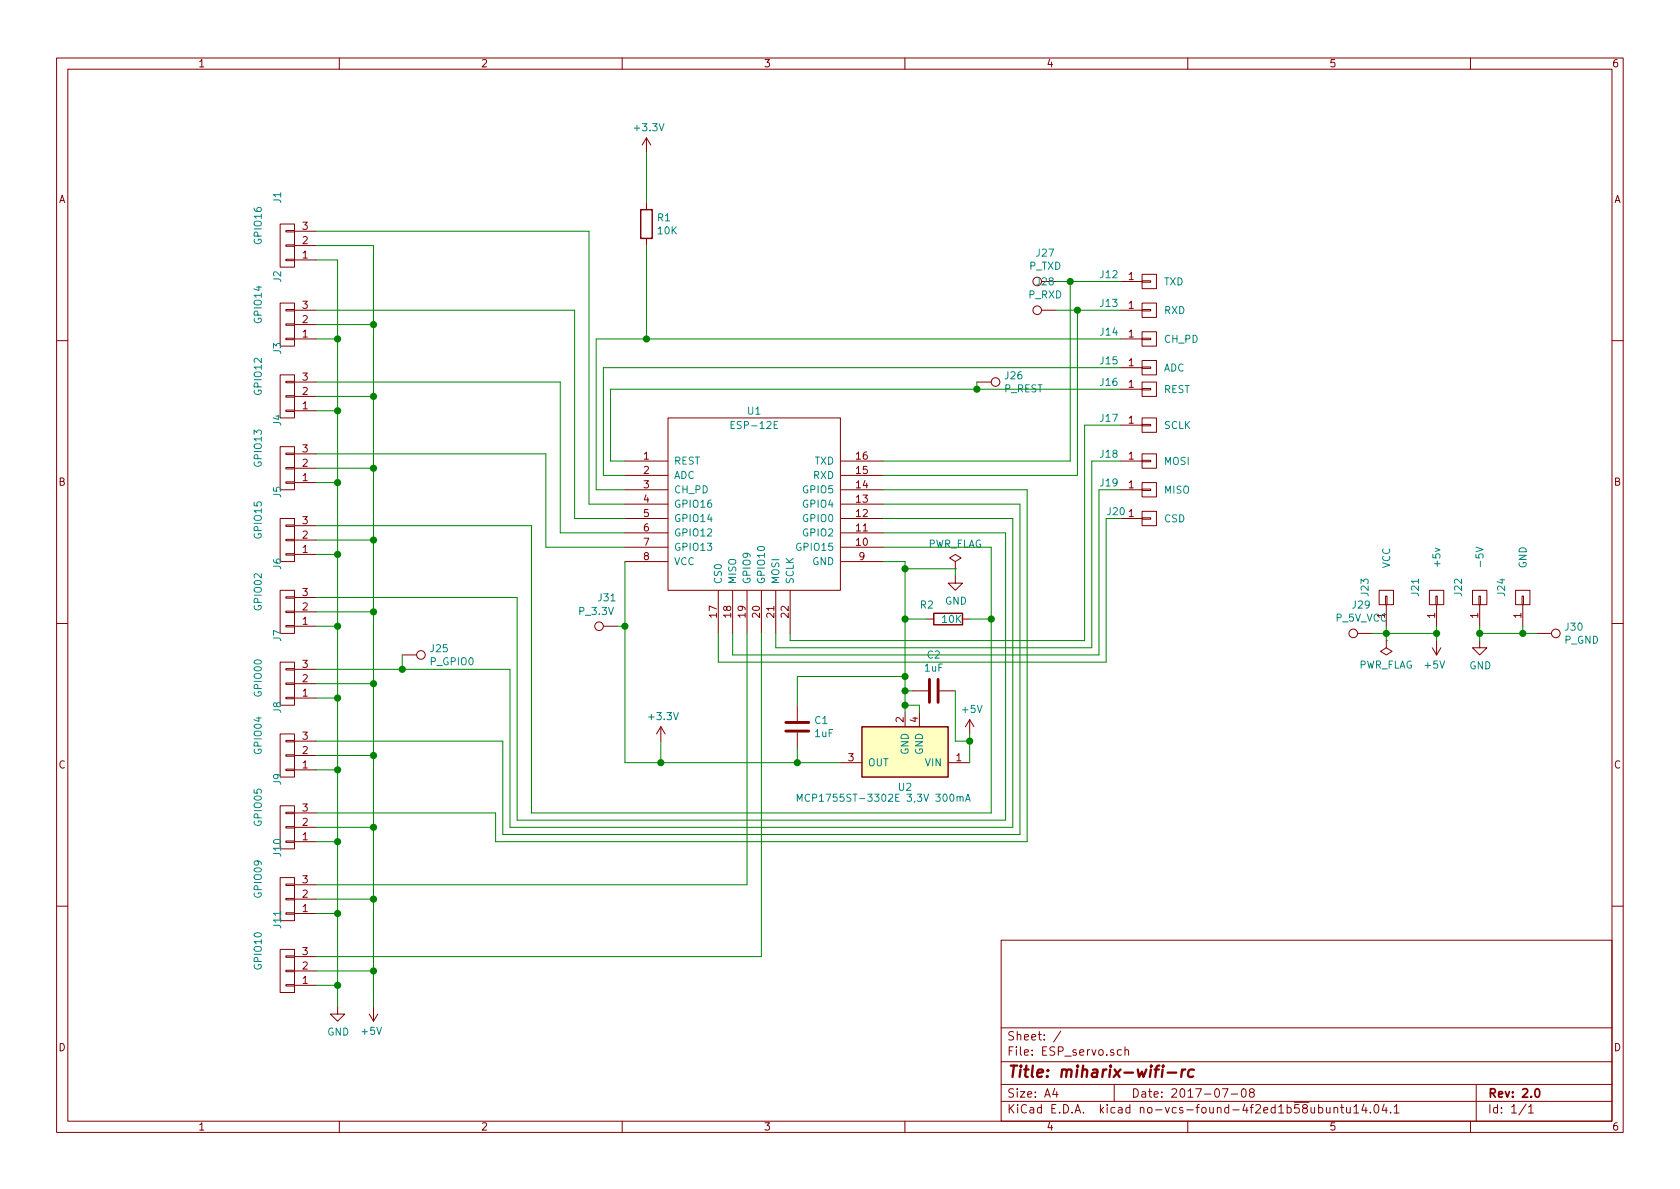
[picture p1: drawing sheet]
<svg xmlns="http://www.w3.org/2000/svg" width="297mm" height="210mm" viewBox="0 0 297 210" stroke-linecap="round" stroke-linejoin="round" font-family="sans-serif">
<g fill="none" stroke="#840000" stroke-width=".18">
<path d="M10 10.3h277v189.9h-277zM12 12.2h273v186.1h-273zM60 10.3v1.9M110 10.3v1.9M160 10.3v1.9M210 10.3v1.9M260 10.3v1.9M49.5 39.6h2.6v7.6h-2.6zM114.3 24.4v2.5M114.3 35.8v1.3M114.3 24.4l-.8 1.2M114.3 24.4l.8 1.2"/>
<path d="M49.5 53.6h2.6v7.6h-2.6zM50.5 40.8h1.6v.2h-1.6zM50.5 43.3h1.6v.3h-1.6zM50.5 45.8h1.6v.3h-1.6zM50.5 54.7h1.6v.3h-1.6zM50.5 57.3h1.6v.2h-1.6zM50.5 59.8h1.6v.3h-1.6zM52.1 46h3.8M52.1 43.4h3.8M52.1 40.9h3.8M52.1 59.9h3.8M52.1 57.4h3.8"/>
<path d="M52.1 54.9h3.8M114.3 42.2v1.2M184.1 54.9h2.6M198.1 49.8h3.8M198.1 59.9h3.8M198.1 54.9h3.8M201.9 49.7h1.6v.2h-1.6zM201.9 48.5h2.6v2.5h-2.6zM201.9 54.7h1.6v.3h-1.6zM201.9 53.6h2.6v2.5h-2.6zM201.9 59.8h1.6v.3h-1.6zM201.9 58.7h2.6v2.5h-2.6z"/>
<path d="M10 60.2h2M49.5 66.3h2.6v7.6h-2.6zM49.5 79h2.6v7.6h-2.6zM50.5 67.4h1.6v.3h-1.6zM50.5 70h1.6v.2h-1.6zM50.5 72.5h1.6v.3h-1.6zM52.1 72.6h3.8M52.1 70.1h3.8M52.1 67.6h3.8M118.1 73.9h30.5v30.5h-30.5zM172.7 67.6h2.6M198.1 65h3.8"/>
<path d="M198.1 68.8h3.8M198.1 75.2h3.8M201.9 64.9h1.6v.2h-1.6zM201.9 63.7h2.6v2.6h-2.6zM201.9 68.7h1.6v.3h-1.6zM201.9 67.6h2.6v2.5h-2.6zM201.9 75.1h1.6v.2h-1.6zM201.9 73.9h2.6v2.5h-2.6zM285 60.2h2M49.5 91.7h2.6v7.6h-2.6zM50.5 80.1h1.6v.3h-1.6zM50.5 82.7h1.6v.2h-1.6z"/>
<path d="M50.5 85.2h1.6v.3h-1.6zM50.5 92.8h1.6v.3h-1.6zM50.5 95.4h1.6v.2h-1.6zM50.5 97.9h1.6v.3h-1.6zM52.1 85.3h3.8M52.1 82.8h3.8M52.1 80.3h3.8M52.1 98h3.8M52.1 95.5h3.8M52.1 93h3.8M110.5 81.5h7.6M110.5 84.1h7.6"/>
<path d="M110.5 86.6h7.6M110.5 89.1h7.6M110.5 91.7h7.6M110.5 94.2h7.6M110.5 96.8h7.6M110.5 99.3h7.6M148.6 81.5h7.6M148.6 84.1h7.6M148.6 86.6h7.6M148.6 89.1h7.6M148.6 91.7h7.6M148.6 94.2h7.6"/>
<path d="M148.6 96.8h7.6M148.6 99.3h7.6M168.9 99.3l1-.6-1-.7-1 .7 1 .6v1.3M198.1 81.5h3.8M198.1 86.6h3.8M198.1 91.7h3.8M201.9 81.4h1.6v.3h-1.6zM201.9 80.3h2.6v2.5h-2.6zM201.9 86.5h1.6v.2h-1.6zM201.9 85.3h2.6v2.6h-2.6zM201.9 91.6h1.6v.2h-1.6zM201.9 90.4h2.6v2.6h-2.6z"/>
<path d="M10 110.3h2M49.5 104.4h2.6v7.6h-2.6zM49.5 117.1h2.6v7.6h-2.6zM50.5 105.5h1.6v.3h-1.6zM50.5 108.1h1.6v.2h-1.6zM50.5 110.6h1.6v.3h-1.6zM50.5 118.2h1.6v.3h-1.6zM52.1 110.7h3.8M52.1 108.2h3.8M52.1 105.7h3.8M52.1 118.4h3.8M71.1 115.8h2.6"/>
<path d="M106.7 110.7h2.5M127 104.4v7.6M129.5 104.4v7.6M132.1 104.4v7.6M134.6 104.4v7.6M137.2 104.4v7.6M139.7 104.4v7.6M163.8 109.5h1.3M168.9 101.8v1.3h1.3l-1.3 1.3-1.3-1.3h1.3M168.9 100.6h.1M170.2 109.5h1.2M240 112h2.6"/>
<path d="M243.8 104.4h2.6v2.5h-2.6zM245 105.4h.2v1.5h-.2zM245.1 113.3h.1M245.1 113.3v1.2l1 .7-1 .6-1-.6 1-.7M245.1 106.9v3.8M252.7 104.4h2.6v2.5h-2.6zM253.2 114.5l.8 1.3M253.9 105.4h.2v1.5h-.2zM254 106.9v3.8M254 113.3v2.5M254.8 114.5l-.8 1.3M260.3 104.4h2.6v2.5h-2.6z"/>
<path d="M261.5 105.4h.2v1.5h-.2zM261.6 113.3v1.2h1.3l-1.3 1.3-1.3-1.3h1.3M261.6 106.9v3.8M268 104.4h2.5v2.5h-2.5zM269.1 105.4h.3v1.5h-.3zM269.2 106.9v3.8M271.8 112h2.5M285 110.3h2M49.5 129.8h2.6v7.6h-2.6zM50.5 120.8h1.6v.2h-1.6zM50.5 123.3h1.6v.3h-1.6zM50.5 130.9h1.6v.3h-1.6z"/>
<path d="M50.5 133.5h1.6v.2h-1.6zM50.5 136h1.6v.3h-1.6zM52.1 123.4h3.8M52.1 120.9h3.8M52.1 136.1h3.8M52.1 133.6h3.8M52.1 131.1h3.8M116.8 128.5l-.7 1.3M116.8 128.5v2.6M116.8 128.5l.8 1.3M141 124.7v2.8M141 129.5v2.8"/>
<path d="M148.6 134.9h3.8M160 126v2.5M161.3 122.2h2.8M162.6 126v2.5M166.1 122.2h2.8M167.6 134.9h3.8M171.4 127.2l-.7 1.3M171.4 127.2v2.6M171.4 127.2l.8 1.3M49.5 142.5h2.6v7.6h-2.6zM49.5 155.2h2.6v7.6h-2.6zM50.5 143.6h1.6v.3h-1.6z"/>
<path d="M50.5 146.2h1.6v.2h-1.6zM50.5 148.7h1.6v.3h-1.6zM50.5 156.3h1.6v.3h-1.6zM50.5 158.9h1.6v.2h-1.6zM52.1 148.8h3.8M52.1 146.3h3.8M52.1 143.8h3.8M52.1 159h3.8M52.1 156.5h3.8M10 160.2h2M49.5 167.9h2.6v7.6h-2.6zM50.5 161.4h1.6v.3h-1.6z"/>
<path d="M50.5 169h1.6v.3h-1.6zM50.5 171.6h1.6v.2h-1.6zM50.5 174.1h1.6v.3h-1.6zM52.1 161.5h3.8M52.1 174.2h3.8M52.1 171.7h3.8M52.1 169.2h3.8M59.7 178v1.3h1.3l-1.3 1.3-1.3-1.3h1.3M65.3 179.3l.7 1.3M66 178v2.6M66.8 179.3l-.8 1.3M177 166.3h108v32h-108z"/>
<path d="M285 160.2h2M60 198.3v1.9M110 198.3v1.9M160 198.3v1.9M177 194.8h108M177 191.8h108M177 187.8h108M177 181.8h108M186.5 192.5l-.4 1h1M186.8 193v1M187.6 182.3l-1.3 2M197 191.8v3"/>
<path d="M198.3 185.7l-.5-.1-.2 .3v.6l.2 .1 .5-.1M198.9 185.7l.2-.1 .4 .1v.9M198.9 185.1v1.5M210 198.3v1.9M216.1 192.5h1l-.6 1.5M217.7 193.5h1.1M219.6 192.7l.4-.2a.94 .94 0 0 1 0 1.5 .82 .82 0 0 1-.4-1.3zM221.2 193.2l-.3-.3 .1-.2 .2-.2 .4 .1 .2 .2-.1 .2-.6 .2a.48 .48 0 0 0-.1 .7l.2 .1 .5-.1a.48 .48 0 0 0-.1-.7h-.1M233.1 195.9l.5-.1 .3 .3-.1 .6-.2 .1-.5-.1M234.5 195.8l.1 .9 .3 .1 .3-.1M235.2 195.8v1M235.9 196v-.1a.37 .37 0 0 1 .6 .1v.8"/>
<path d="M235.9 195.8v1M237 195.8h.6M237.2 195.3v1.3l.4 .2M238.1 195.8v.8a.39 .39 0 0 0 .6 .1M238.7 195.8v1M239.4 195.8l.4-.5v1.5M239.4 196.8h.8M241.1 195.2l-.3 1.1h.9M241.5 195.8v1M242.3 196.7v.1M243.1 195.5l.2-.2a.81 .81 0 0 1 .6 .6 .81 .81 0 0 1-.3 .8l-.2 .1a.79 .79 0 0 1-.3-1.3zM244.7 195.2l-.3 1.1h.9"/>
<path d="M245.1 195.8v1M245.9 196.7v.1M246.5 195.8l.4-.5v1.5M246.5 196.8h.9M260 198.3v1.9M261 191.8v6.5M269.8 195.2l-1.2 2M270.3 195.8l.4-.5v1.5M270.3 196.8h.8"/>
<circle cx="183.4" cy="54.9" r=".76"/>
<circle cx="183.4" cy="49.8" r=".76"/>
<circle cx="176" cy="67.6" r=".76"/>
<circle cx="74.4" cy="115.8" r=".76"/>
<circle cx="105.9" cy="110.7" r=".76"/>
<circle cx="239.3" cy="112" r=".76"/>
<circle cx="275.1" cy="112" r=".76"/>
</g>
<path d="M271.5 192.7l.2-.2a.81 .81 0 0 1 .6 .6 .81 .81 0 0 1-.3 .8l-.1 .1a.79 .79 0 0 1-.4-1.3z" fill="none" stroke="#840000" stroke-width=".3"/>
<path d="M205.7 188.4l-.2 .1 .1 .1 .1-.2-.1 .2M206.5 189.7h1.5M209 189.1l-.2 1.3M209.6 189.1a.54 .54 0 0 0-.6 .4M211.1 189.2a.68 .68 0 0 0-1 .3v.8l.3 .1 .5-.1" fill="none" stroke="#840000" stroke-width=".41"/>
<path d="M137.5 74.5h-.6v1.3h.6M141 141.7v-1.3l.4 .9 .4-.9v1.3M143.1 140.6a.6 .6 0 0 0-.8 .4 .6 .6 0 0 0 .6 .7l.2-.1M169.2 141l.2-.1h.3v.8M169.7 141l.2-.1h.3l.1 .8M170.7 141.7l.4-1.3 .5 1.3M170.8 141.3h.6" fill="none" stroke="#008484" stroke-width=".18"/>
<path d="M152.4 128.5h15.2v8.9h-15.2z" fill="#ffffc2" stroke="#ffffc2" stroke-width=".18"/>
<path d="M113.3 37.1h2v5.1h-2zM165.1 108.5h5.1v2h-5.1zM152.4 128.5h15.2v8.9h-15.2z" fill="none" stroke="#840000" stroke-width=".25"/>
<path d="M138.9 129.3h4.1M138.9 127.8h4.1M164.3 120.1v4.1M165.9 120.1v4.1" fill="none" stroke="#840000" stroke-width=".51"/>
<g fill="none" stroke="#008400" stroke-width=".18">
<path d="M114.3 26.9v8.9M55.9 40.9h48.2v48.2h6.4M55.9 54.9h45.7v36.8h8.9M55.9 59.9h3.8M55.9 46h3.8v132M55.9 43.4h10.1v134.6M55.9 57.4h10.1M114.3 43.4v16.5M186.7 54.9h11.4M186.7 49.8h11.4M189.2 49.8v31.7h-33M190.5 54.9v29.2h-34.3"/>
<path d="M198.1 59.9h-92.7v26.7h5.1M55.9 67.6h43.2v26.6h11.4M55.9 72.6h3.8M55.9 70.1h10.1M172.7 67.6v1.2M198.1 65h-91.4v19.1h3.8M198.1 68.8h-90.2v12.7h2.6M198.1 75.2h-6.3v38.1h-52.1v-1.3M55.9 80.3h40.6v16.5h14M55.9 93h38.1v50.8h81.3v-47h-19.1M55.9 98h3.8M55.9 95.5h10.1"/>
<path d="M55.9 85.3h3.8M55.9 82.8h10.1M110.5 99.3v35.6h38.1M156.2 99.3h3.8v26.7M156.2 89.1h24.1v58.5h-91.4v-16.5h-33M156.2 91.7h22.9v54.6h-88.9v-27.9h-34.3M156.2 94.2h21.6v50.8h-86.4v-39.3h-35.5M156.2 86.6h25.4v62.2h-94v-5h-31.7M195.6 91.7v25.4h-68.6v-5.1M198.1 86.6h-3.8v29.2h-64.8v-3.8M198.1 81.5h-5.1v33h-55.8v-2.5M55.9 110.7h3.8"/>
<path d="M55.9 108.2h10.1M71.1 115.8v2.6M109.2 110.7h1.3M132.1 112v44.5h-76.2M134.6 112v57.2h-78.7M160 100.6h8.9v1.2M160 109.5h3.8M160 119.6h-19v5.1M171.4 109.5h3.9M242.6 112h11.4M245.1 110.7v2.6M254 110.7v2.6"/>
<path d="M261.6 110.7v2.6M261.6 112h10.2M269.2 110.7v1.3M55.9 136.1h3.8M55.9 133.6h10.1M55.9 123.4h3.8M55.9 120.9h10.1M116.8 131.1v3.8M141 132.3v2.6M160 122.2h1.3M160 124.7h2.6v1.3M168.9 122.2v8.9h2.5"/>
<path d="M171.4 129.8v5.1M55.9 146.3h10.1M55.9 148.8h3.8M55.9 159h10.1M55.9 174.2h3.8M55.9 171.7h10.1M55.9 161.5h3.8"/>
</g>
<g fill="#008400" stroke="#008400" stroke-width=".25">
<circle cx="160" cy="100.6" r=".51"/>
<circle cx="116.8" cy="134.9" r=".51"/>
<circle cx="114.3" cy="59.9" r=".51"/>
<circle cx="175.3" cy="109.5" r=".51"/>
<circle cx="160" cy="109.5" r=".51"/>
<circle cx="59.7" cy="174.2" r=".51"/>
<circle cx="66" cy="171.7" r=".51"/>
<circle cx="59.7" cy="161.5" r=".51"/>
<circle cx="66" cy="159" r=".51"/>
<circle cx="59.7" cy="148.8" r=".51"/>
<circle cx="66" cy="146.3" r=".51"/>
<circle cx="59.7" cy="136.1" r=".51"/>
<circle cx="66" cy="133.6" r=".51"/>
<circle cx="59.7" cy="123.4" r=".51"/>
<circle cx="66" cy="120.9" r=".51"/>
<circle cx="59.7" cy="110.7" r=".51"/>
<circle cx="66" cy="108.2" r=".51"/>
<circle cx="59.7" cy="98" r=".51"/>
<circle cx="66" cy="95.5" r=".51"/>
<circle cx="59.7" cy="85.3" r=".51"/>
<circle cx="66" cy="82.8" r=".51"/>
<circle cx="59.7" cy="72.6" r=".51"/>
<circle cx="66" cy="70.1" r=".51"/>
<circle cx="59.7" cy="59.9" r=".51"/>
<circle cx="66" cy="57.4" r=".51"/>
<circle cx="254" cy="112" r=".51"/>
<circle cx="261.6" cy="112" r=".51"/>
<circle cx="141" cy="134.9" r=".51"/>
<circle cx="160" cy="119.6" r=".51"/>
<circle cx="160" cy="122.2" r=".51"/>
<circle cx="171.5" cy="131.1" r=".51"/>
<circle cx="160" cy="124.7" r=".51"/>
<circle cx="245.1" cy="112" r=".51"/>
<circle cx="269.2" cy="112" r=".51"/>
<circle cx="189.2" cy="49.8" r=".51"/>
<circle cx="172.7" cy="68.8" r=".51"/>
<circle cx="71.1" cy="118.4" r=".51"/>
<circle cx="110.5" cy="110.7" r=".51"/>
<circle cx="190.5" cy="54.9" r=".51"/>
</g>
<text font-size="2.8" fill="#840000" x="178" y="190.5">Title: miharix-wifi-rc</text>
<g font-size="2.1" fill="#840000">
<text x="178" y="184">Sheet: /</text>
<text x="178" y="186.7">File: ESP_servo.sch</text>
<text x="178" y="196.9">KiCad E.D.A. kicad no-vcs-found-4f2ed1b58ubuntu14.04.1</text>
<text x="178" y="194.1">Size: A4</text>
<text x="200" y="194.1">Date: 2017-07-08</text>
<text x="263" y="194.1">Rev: 2.0</text>
<text x="263" y="196.9">Id: 1/1</text>
</g>
<g font-size="1.8" fill="#840000">
<text x="35" y="11.9">1</text>
<text x="85" y="11.9">2</text>
<text x="135" y="11.9">3</text>
<text x="185" y="11.9">4</text>
<text x="235" y="11.9">5</text>
<text x="285" y="11.9">6</text>
<text x="10.4" y="35.9">A</text>
<text x="285.4" y="35.9">A</text>
<text x="53.5" y="40.6">3</text>
<text x="53.5" y="45.7">1</text>
<text x="53.5" y="43.2">2</text>
<text x="199.5" y="49.5">1</text>
<text x="53.5" y="59.7">1</text>
<text x="53.5" y="57.1">2</text>
<text x="53.5" y="54.6">3</text>
<text x="199.5" y="54.6">1</text>
<text x="199.5" y="59.7">1</text>
<text x="199.5" y="64.8">1</text>
<text x="53.5" y="69.8">2</text>
<text x="53.5" y="67.3">3</text>
<text x="199.5" y="68.6">1</text>
<text x="53.5" y="72.4">1</text>
<text x="199.5" y="74.9">1</text>
<text x="53.5" y="82.5">2</text>
<text x="53.5" y="80">3</text>
<text x="113.8" y="81.3">1</text>
<text x="113.8" y="83.8">2</text>
<text x="151.4" y="83.8">15</text>
<text x="151.4" y="81.3">16</text>
<text x="199.5" y="81.3">1</text>
<text x="10.4" y="85.9">B</text>
<text x="53.5" y="85.1">1</text>
<text x="113.8" y="86.4">3</text>
<text x="113.8" y="88.9">4</text>
<text x="151.4" y="88.9">13</text>
<text x="151.4" y="86.4">14</text>
<text x="199.5" y="86.4">1</text>
<text x="285.4" y="85.9">B</text>
<text x="53.5" y="95.2">2</text>
<text x="53.5" y="92.7">3</text>
<text x="113.8" y="91.4">5</text>
<text x="113.8" y="94">6</text>
<text x="151.4" y="94">11</text>
<text x="151.4" y="91.4">12</text>
<text x="199.5" y="91.4">1</text>
<text x="53.5" y="97.8">1</text>
<text x="113.8" y="96.5">7</text>
<text x="113.8" y="99.1">8</text>
<text x="151.4" y="96.5">10</text>
<text x="151.9" y="99.1">9</text>
<text x="53.5" y="107.9">2</text>
<text x="53.5" y="105.4">3</text>
<text x="53.5" y="110.5">1</text>
<text x="126.7" y="109.2" transform="rotate(-90 126.7 109.2)">17</text>
<text x="129.3" y="109.2" transform="rotate(-90 129.3 109.2)">18</text>
<text x="131.8" y="109.2" transform="rotate(-90 131.8 109.2)">19</text>
<text x="134.4" y="109.2" transform="rotate(-90 134.4 109.2)">20</text>
<text x="136.9" y="109.2" transform="rotate(-90 136.9 109.2)">21</text>
<text x="139.4" y="109.2" transform="rotate(-90 139.4 109.2)">22</text>
<text x="244.9" y="109.3" transform="rotate(-90 244.9 109.3)">1</text>
<text x="253.7" y="109.3" transform="rotate(-90 253.7 109.3)">1</text>
<text x="261.4" y="109.3" transform="rotate(-90 261.4 109.3)">1</text>
<text x="269" y="109.3" transform="rotate(-90 269 109.3)">1</text>
<text x="53.5" y="118.1">3</text>
<text x="53.5" y="123.2">1</text>
<text x="53.5" y="120.6">2</text>
<text x="53.5" y="130.8">3</text>
<text x="159.8" y="127.7" transform="rotate(-90 159.8 127.7)">2</text>
<text x="162.3" y="127.7" transform="rotate(-90 162.3 127.7)">4</text>
<text x="10.4" y="135.9">C</text>
<text x="53.5" y="135.9">1</text>
<text x="53.5" y="133.3">2</text>
<text x="150" y="134.6">3</text>
<text x="169.1" y="134.6">1</text>
<text x="285.4" y="135.9">C</text>
<text x="53.5" y="143.5">3</text>
<text x="53.5" y="148.6">1</text>
<text x="53.5" y="146">2</text>
<text x="53.5" y="161.3">1</text>
<text x="53.5" y="158.7">2</text>
<text x="53.5" y="156.2">3</text>
<text x="53.5" y="174">1</text>
<text x="53.5" y="171.4">2</text>
<text x="53.5" y="168.9">3</text>
<text x="10.4" y="185.9">D</text>
<text x="285.4" y="185.9">D</text>
<text x="35" y="199.9">1</text>
<text x="85" y="199.9">2</text>
<text x="135" y="199.9">3</text>
<text x="185" y="199.9">4</text>
<text x="235" y="199.9">5</text>
<text x="285" y="199.9">6</text>
</g>
<g font-size="1.8" fill="#008484">
<text x="112.3" y="23.2">+3.3V</text>
<text x="49.7" y="35.9" transform="rotate(-90 49.7 35.9)">J1</text>
<text x="116.3" y="39.1">R1</text>
<text x="116.4" y="41.4">10K</text>
<text x="46.3" y="43.1" transform="rotate(-90 46.3 43.1)">GPIO16</text>
<text x="182" y="47.7">P_TXD</text>
<text x="183.3" y="45.4">J27</text>
<text x="49.7" y="49.9" transform="rotate(-90 49.7 49.9)">J2</text>
<text x="181.9" y="52.8">P_RXD</text>
<text x="183.3" y="50.5">J28</text>
<text x="194.6" y="49.2">J12</text>
<text x="205.8" y="50.5">TXD</text>
<text x="46.3" y="57.1" transform="rotate(-90 46.3 57.1)">GPIO14</text>
<text x="194.6" y="54.3">J13</text>
<text x="194.6" y="59.4">J14</text>
<text x="205.8" y="55.5">RXD</text>
<text x="49.7" y="62.6" transform="rotate(-90 49.7 62.6)">J3</text>
<text x="194.6" y="64.4">J15</text>
<text x="205.7" y="65.7">ADC</text>
<text x="205.9" y="60.6">CH_PD</text>
<text x="46.3" y="69.8" transform="rotate(-90 46.3 69.8)">GPIO12</text>
<text x="177.5" y="69.4">P_REST</text>
<text x="177.8" y="67.1">J26</text>
<text x="194.6" y="68.2">J16</text>
<text x="205.7" y="69.5">REST</text>
<text x="49.7" y="75.3" transform="rotate(-90 49.7 75.3)">J4</text>
<text x="129.7" y="75.9">ESP-12E</text>
<text x="132.2" y="73.3">U1</text>
<text x="194.6" y="74.6">J17</text>
<text x="205.8" y="75.9">SCLK</text>
<text x="46.3" y="82.5" transform="rotate(-90 46.3 82.5)">GPIO13</text>
<text x="119.1" y="82.2">REST</text>
<text x="144" y="82.2">TXD</text>
<text x="194.6" y="80.9">J18</text>
<text x="205.8" y="82.2">MOSI</text>
<text x="49.7" y="88" transform="rotate(-90 49.7 88)">J5</text>
<text x="119.1" y="84.7">ADC</text>
<text x="119.1" y="87.2">CH_PD</text>
<text x="119.1" y="89.8">GPIO16</text>
<text x="142.2" y="89.8">GPIO4</text>
<text x="142.2" y="87.2">GPIO5</text>
<text x="143.8" y="84.7">RXD</text>
<text x="194.6" y="86">J19</text>
<text x="205.8" y="87.3">MISO</text>
<text x="46.3" y="95.2" transform="rotate(-90 46.3 95.2)">GPIO15</text>
<text x="119.1" y="92.3">GPIO14</text>
<text x="119.1" y="94.9">GPIO12</text>
<text x="142.2" y="94.9">GPIO2</text>
<text x="142.2" y="92.3">GPIO0</text>
<text x="205.8" y="92.4">CSD</text>
<text x="49.7" y="100.7" transform="rotate(-90 49.7 100.7)">J6</text>
<text x="119.1" y="97.4">GPIO13</text>
<text x="119.1" y="99.9">VCC</text>
<text x="141.2" y="97.4">GPIO15</text>
<text x="143.6" y="99.9">GND</text>
<text x="164" y="96.8">PWR_FLAG</text>
<text x="245.8" y="100.5" transform="rotate(-90 245.8 100.5)">VCC</text>
<text x="254.7" y="100.1" transform="rotate(-90 254.7 100.1)">+5v</text>
<text x="262.3" y="99.9" transform="rotate(-90 262.3 99.9)">-5V</text>
<text x="269.9" y="100.5" transform="rotate(-90 269.9 100.5)">GND</text>
<text x="46.3" y="107.9" transform="rotate(-90 46.3 107.9)">GPIO02</text>
<text x="105.8" y="106.3">J31</text>
<text x="127.6" y="103.4" transform="rotate(-90 127.6 103.4)">CS0</text>
<text x="130.2" y="103.4" transform="rotate(-90 130.2 103.4)">MISO</text>
<text x="132.7" y="103.4" transform="rotate(-90 132.7 103.4)">GPIO9</text>
<text x="135.3" y="103.4" transform="rotate(-90 135.3 103.4)">GPIO10</text>
<text x="137.8" y="103.4" transform="rotate(-90 137.8 103.4)">MOSI</text>
<text x="140.3" y="103.4" transform="rotate(-90 140.3 103.4)">SCLK</text>
<text x="162.8" y="107.6">R2</text>
<text x="167.1" y="106.9">GND</text>
<text x="239.2" y="107.6">J29</text>
<text x="242" y="105.4" transform="rotate(-90 242 105.4)">J23</text>
<text x="250.9" y="105.4" transform="rotate(-90 250.9 105.4)">J21</text>
<text x="258.5" y="105.4" transform="rotate(-90 258.5 105.4)">J22</text>
<text x="266.1" y="105.4" transform="rotate(-90 266.1 105.4)">J24</text>
<text x="49.7" y="113.4" transform="rotate(-90 49.7 113.4)">J7</text>
<text x="102.5" y="108.8">P_3.3V</text>
<text x="166.6" y="110.2">10K</text>
<text x="236.2" y="109.9">P_5V_VCC</text>
<text x="276.6" y="113.8">P_GND</text>
<text x="276.8" y="111.5">J30</text>
<text x="76.1" y="117.6">P_GPIO0</text>
<text x="76.2" y="115.3">J25</text>
<text x="163.5" y="118.8">1uF</text>
<text x="164" y="116.5">C2</text>
<text x="240.1" y="118.2">PWR_FLAG</text>
<text x="252" y="118.2">+5V</text>
<text x="259.8" y="118.4">GND</text>
<text x="46.3" y="123.1" transform="rotate(-90 46.3 123.1)">GPIO00</text>
<text x="49.7" y="126.1" transform="rotate(-90 49.7 126.1)">J8</text>
<text x="114.9" y="127.3">+3.3V</text>
<text x="144.1" y="128">C1</text>
<text x="144.1" y="130.3">1uF</text>
<text x="170.2" y="126.1">+5V</text>
<text x="46.3" y="133.3" transform="rotate(-90 46.3 133.3)">GPIO04</text>
<text x="153.4" y="135.5">OUT</text>
<text x="160.7" y="133.5" transform="rotate(-90 160.7 133.5)">GND</text>
<text x="163.2" y="133.5" transform="rotate(-90 163.2 133.5)">GND</text>
<text x="163.7" y="135.5">VIN</text>
<text x="49.7" y="138.8" transform="rotate(-90 49.7 138.8)">J9</text>
<text x="143.1" y="141.8">MCP1755ST-3302E 3,3V 300mA</text>
<text x="158.9" y="139.8">U2</text>
<text x="46.3" y="146" transform="rotate(-90 46.3 146)">GPIO05</text>
<text x="49.7" y="151.4" transform="rotate(-90 49.7 151.4)">J10</text>
<text x="46.3" y="158.7" transform="rotate(-90 46.3 158.7)">GPIO09</text>
<text x="49.7" y="164.1" transform="rotate(-90 49.7 164.1)">J11</text>
<text x="46.3" y="171.4" transform="rotate(-90 46.3 171.4)">GPIO10</text>
<text x="57.9" y="183.1">GND</text>
<text x="64.1" y="183">+5V</text>
</g>
<text font-size="1.8" fill="#008400" x="195.9" y="91.1">J20</text>
</svg>
